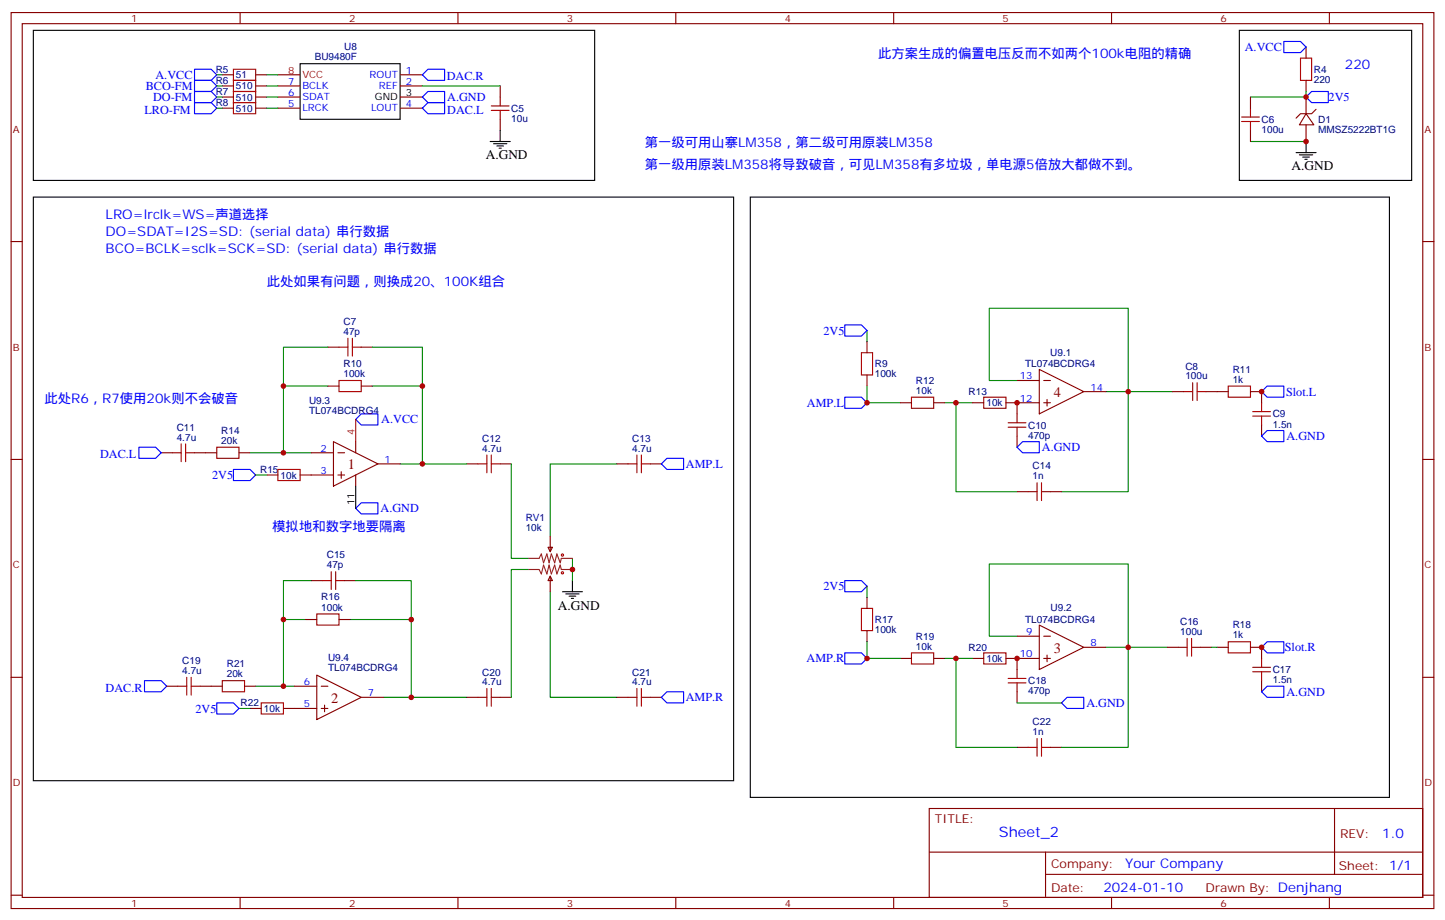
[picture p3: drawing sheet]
<svg xmlns="http://www.w3.org/2000/svg" width="459mm" height="292mm" viewBox="0 0 459 292" stroke-linecap="round" stroke-linejoin="round" font-family="sans-serif">
<g fill="none" stroke="#870000" stroke-width=".35">
<path d="M3.5 4h451.6v284.3h-451.6zM7.1 7.5h444.5v277.3h-444.5zM76.2 4v3.5M145.3 4v3.5M214.5 4v3.5M283.6 4v3.5M352.8 4v3.5M414.5 14.9v3.6M421.9 4v3.5M70.6 23.7h3.5M70.6 27.3h3.5M70.6 30.8h3.5"/>
<path d="M70.6 34.3h3.5M81.1 23.7h3.6M81.1 27.3h3.6M81.1 30.8h3.6M81.1 34.3h3.6M88.2 23.7h7M88.2 27.3h7M88.2 30.8h7M88.2 34.3h7M127 23.7h7.1M127 27.3h7.1M127 30.8h7.1"/>
<path d="M127 34.3h7.1M158.7 27.3v3.5M158.7 37.9v3.5M396.9 30.8v3.5M414.5 36.1l2.5 3.5h-4.6zM414.5 25.5v3.5M414.5 30.8v5.3M414.5 39.6v5.3M417.7 34.7l-1.4 1.4h-3.6l-1.4 1.4M396.9 41.4v3.5M3.5 76.7h3.6M451.6 76.7h3.5"/>
<path d="M104.1 110.2h3.5M114.7 110.2h3.5M275.2 108.4v3.5M275.2 119v3.5M329.8 117.2l14.2 7.1-14.2 7zM104.1 122.5h3.5M114.7 122.5h3.5M285.8 127.8h3.5M296.3 127.8h3.6M308.7 127.8h3.5M319.3 127.8h10.5M322.8 127.8v3.5"/>
<path d="M322.8 138.4v3.5M322.8 120.8h7M331.3 127.8h2.1M331.3 120.8h2.1M332.3 126.8v2.1M344 124.3h7M372.2 124.3h3.5M382.8 124.3h7M396.9 124.3h3.5v3.5M400.4 134.9v3.5M3.5 145.8h3.6M51.2 143.7h3.5"/>
<path d="M61.7 143.7h7.1M75.8 143.7h3.6M84.7 150.7h3.5M95.2 150.7h10.6M98.8 143.7h7M105.8 140.2l14.1 7-14.1 7.1zM107.2 143.7h2.2M107.2 150.7h2.2M108.3 149.7v2.1M112.9 140.2v3.5M112.9 150.7v3.6M119.9 147.2h7.1"/>
<path d="M148.2 147.2h3.5M158.7 147.2h3.6M195.8 147.2h3.5M206.4 147.2h3.5M322.8 156h3.5M333.4 156h3.5M451.6 145.8h3.5M173.9 173.7h1.4l-.7 1.4zM174.6 170.1v5M97 196.6h3.5M98.8 184.3h3.5M107.6 196.6h3.5"/>
<path d="M109.4 184.3h3.5M174.6 182.8l.7 1.5h-1.4zM174.6 182.8v5M275.2 189.5v3.6M329.8 198.4l14.2 7-14.2 7.1zM3.5 214.9h3.6M52.9 217.8h3.5M63.5 217.8h7.1M77.6 217.8h3.5M93.5 217.8h7M100.5 214.2l14.2 7.1-14.2 7.1zM102 217.8h2.1"/>
<path d="M275.2 200.1v3.6M285.8 209h3.5M296.3 209h3.6M308.7 209h3.5M319.3 209h10.5M322.8 209v3.5M322.8 219.5v3.6M322.8 201.9h7M331.3 209h2.1M331.3 201.9h2.1M332.3 207.9v2.1M344 205.4h7"/>
<path d="M370.4 205.4h3.5M381 205.4h3.5M386.3 205.4h3.5M396.9 205.4h3.5v3.6M400.4 216v3.5M451.6 214.9h3.5M79.4 224.8h3.5M90 224.8h10.5M102 224.8h2.1M103 223.8v2.1M114.7 221.3h7M148.2 221.3h3.5"/>
<path d="M158.7 221.3h3.6M195.8 221.3h3.5M206.4 221.3h3.5M322.8 237.2h3.5M333.4 237.2h3.5M294.9 256.6h156.7v28.2h-156.7zM423.5 256.6l.1 20.9M295 270.4h156.4M331.8 277.5h119.6M331.8 270.4v14.1M3.5 284.1h3.6M76.2 284.8v3.5"/>
<path d="M145.3 284.8v3.5M214.5 284.8v3.5M283.6 284.8v3.5M352.8 284.8v3.5M421.9 284.8v3.5M451.6 284.1h3.5"/>
</g>
<g fill="none" stroke="#000" stroke-width=".35">
<path d="M10.6 9.6h178.1v47.7h-178.1zM393.3 9.6h54.7v47.7h-54.7zM95.2 20.2h31.8v17.7h-31.8zM155.6 44.9h6.3M156.6 45.6h4.3M157.7 46.3h2.1M158.4 47h.7M158.7 41.4v3.5M411.3 48.4h6.4M412.4 49.1h4.2M413.5 49.8h2.1M414.2 50.6h.7"/>
<path d="M414.5 44.9v3.5M10.6 62.5h222.2v185.3h-222.2zM238.1 62.5h202.9v190.5h-202.9zM112.9 154.3v7M178.5 187.8h6.4M179.6 188.5h4.2M180.6 189.2h2.1M181.3 189.9h.7M181.7 184.3v3.5"/>
</g>
<g fill="none" stroke="#00f" stroke-width=".35">
<path d="M407.5 13.2h5.2l1.8 1.7-1.8 1.8h-5.2zM61.7 22h5.3l1.8 1.7-1.8 1.8h-5.3zM61.7 32.6h5.3l1.8 1.7-1.8 1.8h-5.3zM61.7 29h5.3l1.8 1.8-1.8 1.8h-5.3zM61.7 25.5h5.3l1.8 1.8-1.8 1.7h-5.3zM134.1 30.8l1.7-1.8h5.3v3.6h-5.3zM134.1 23.7l1.7-1.7h5.3v3.5h-5.3zM135.8 32.6h5.3v3.5h-5.3l-1.7-1.8zM414.5 30.8l1.8-1.8h5.3v3.6h-5.3zM268.1 103.1h5.3l1.8 1.8-1.8 1.7h-5.3zM114.7 131.3h5.2v3.6h-5.2l-1.8-1.8zM268.1 126h5.3l1.8 1.8-1.8 1.8h-5.3z"/>
<path d="M400.4 124.3l1.8-1.8h5.3v3.5h-5.3zM400.4 138.4l1.8-1.8h5.3v3.6h-5.3zM44.1 141.9h5.3l1.8 1.8-1.8 1.8h-5.3zM74.1 149h5.3l1.7 1.7-1.7 1.8h-5.3zM209.9 147.2l1.8-1.7h5.3v3.5h-5.3zM322.8 141.9l1.8-1.7h5.2v3.5h-5.2zM112.9 161.3l1.8-1.7h5.2v3.5h-5.2zM268.1 184.3h5.3l1.8 1.7-1.8 1.8h-5.3zM45.9 216h5.3l1.7 1.8-1.7 1.7h-5.3zM268.1 207.2h5.3l1.8 1.8-1.8 1.7h-5.3zM400.4 205.4l1.8-1.7h5.3v3.5h-5.3zM400.4 219.5l1.8-1.7h5.3v3.5h-5.3z"/>
<path d="M68.8 223.1h5.3l1.7 1.7-1.7 1.8h-5.3zM209.9 221.3l1.8-1.8h5.3v3.6h-5.3zM336.9 223.1l1.8-1.8h5.3v3.5h-5.3z"/>
</g>
<g fill="none" stroke="#a10000" stroke-width=".35">
<path d="M412.7 18.5h3.6v7h-3.6zM74.1 32.6h7v3.5h-7zM74.1 29h7v3.6h-7zM74.1 25.5h7v3.5h-7zM74.1 22h7v3.5h-7zM155.9 35h5.7M155.9 33.6h5.7M158.7 30.8v2.8M158.7 35v2.9M394.1 38.6h5.6M394.1 37.1h5.6M396.9 34.3v2.8"/>
<path d="M396.9 38.6v2.8M107.6 110.2h2.8M110.4 107.4v5.6M111.8 110.2h2.9M111.8 107.4v5.6M273.4 111.9h3.5v7.1h-3.5zM107.6 120.8h7.1v3.5h-7.1zM289.3 126h7v3.6h-7zM312.2 126h7.1v3.6h-7.1zM320 135.6h5.6M320 134.2h5.6M322.8 131.3v2.9"/>
<path d="M322.8 135.6v2.8M375.7 124.3h2.8M378.5 121.5v5.6M379.9 121.5v5.6M379.9 124.3h2.9M389.8 122.5h7.1v3.5h-7.1zM397.6 132h5.6M397.6 130.6h5.6M400.4 127.8v2.8M400.4 132v2.9M54.7 143.7h2.8M57.5 140.9v5.6"/>
<path d="M58.9 143.7h2.8M58.9 140.9v5.6M68.8 141.9h7v3.6h-7zM88.2 149h7v3.5h-7zM151.7 147.2h2.8M154.5 144.4v5.6M155.9 147.2h2.8M155.9 144.4v5.6M199.3 147.2h2.8M202.1 144.4v5.6M203.6 144.4v5.6M203.6 147.2h2.8"/>
<path d="M326.3 156h2.8M329.1 153.2v5.7M330.6 153.2v5.7M330.6 156h2.8M100.5 194.8h7.1v3.6h-7.1zM102.3 184.3h2.8M105.1 181.4v5.7M106.5 184.3h2.9M106.5 181.4v5.7M273.4 193.1h3.5v7h-3.5zM56.4 217.8h2.9M59.3 214.9v5.7"/>
<path d="M60.7 217.8h2.8M60.7 214.9v5.7M70.6 216h7v3.5h-7zM154.5 218.5v5.6M155.9 218.5v5.6M202.1 218.5v5.6M203.6 218.5v5.6M289.3 207.2h7v3.5h-7zM312.2 207.2h7.1v3.5h-7.1zM320 216.7h5.6M320 215.3h5.6M322.8 212.5v2.8"/>
<path d="M322.8 216.7v2.8M373.9 205.4h2.9M376.8 202.6v5.6M378.2 202.6v5.6M378.2 205.4h2.8M389.8 203.7h7.1v3.5h-7.1zM397.6 213.2h5.6M397.6 211.8h5.6M400.4 209v2.8M400.4 213.2v2.8M82.9 223.1h7.1v3.5h-7.1zM151.7 221.3h2.8"/>
<path d="M155.9 221.3h2.8M199.3 221.3h2.8M203.6 221.3h2.8M326.3 237.2h2.8M329.1 234.4v5.6M330.6 237.2h2.8M330.6 234.4v5.6"/>
<circle cx="178.5" cy="176.1" r=".35"/>
<circle cx="178.5" cy="181.8" r=".35"/>
</g>
<g fill="none" stroke="#008700" stroke-width=".35">
<path d="M68.8 34.3h1.8M68.8 27.3h1.8M68.8 30.8h1.8M68.8 23.7h1.8M84.7 34.3h3.5M84.7 27.3h3.5M84.7 30.8h3.5M84.7 23.7h3.5M134.1 27.3h24.6M414.5 29v1.8h-17.6M396.9 44.9h17.6M104.1 110.2h-14.1v12.3"/>
<path d="M118.2 110.2h15.9v12.3M275.2 104.9v3.5M104.1 122.5h-14.1v21.2M118.2 122.5h15.9v24.7h-7.1M275.2 122.5v5.3h10.6M299.9 127.8h8.8M303.4 127.8v28.2h19.4M322.8 120.8h-8.8v-23h44.1v58.2h-21.2M351 124.3h21.2M79.4 143.7h19.4M81.1 150.7h3.6M134.1 147.2h14.1"/>
<path d="M162.3 147.2v30h5.3M195.8 147.2h-21.2v22.9M181.7 177.2v7.1M97 196.6h-7v21.2M98.8 184.3h-8.8v12.3M111.1 196.6h19.4v24.7h-8.8M112.9 184.3h17.6v12.3M167.6 180.7h-5.3v40.6M174.6 187.8v33.5h21.2M275.2 186v3.5M81.1 217.8h12.4M275.2 203.7v5.3h10.6"/>
<path d="M299.9 209h8.8M303.4 209v28.2h19.4M322.8 201.9h-8.8v-22.9h44.1v58.2h-21.2M351 205.4h19.4M384.5 205.4h1.8M75.8 224.8h3.6M130.5 221.3h17.7M322.8 223.1h14.1"/>
</g>
<path d="M167.6 177.2h3.5l.7-1.4 .7 2.8 1.1-2.8 .7 2.8 .7-2.8 1 2.8 .7-2.8 1.1 2.8 .4-1.4h3.5M167.6 180.7h3.5l.7 1.4 .7-2.8 1.1 2.8 .7-2.8 .7 2.8 1-2.8 .7 2.8 1.1-2.8 .4 1.4h3.5" fill="none" stroke="#8c2424" stroke-width=".35"/>
<path d="M112.9 133.1v7.1" fill="none" stroke="#f00" stroke-width=".35"/>
<g fill="#c00">
<circle cx="414.5" cy="30.8" r=".88"/>
<circle cx="181.7" cy="180.7" r=".88"/>
<circle cx="130.5" cy="221.3" r=".88"/>
<circle cx="90" cy="143.7" r=".88"/>
<circle cx="90" cy="122.5" r=".88"/>
<circle cx="134.1" cy="122.5" r=".88"/>
<circle cx="90" cy="217.8" r=".88"/>
<circle cx="90" cy="196.6" r=".88"/>
<circle cx="130.5" cy="196.6" r=".88"/>
<circle cx="134.1" cy="147.2" r=".88"/>
<circle cx="414.5" cy="44.9" r=".88"/>
<circle cx="275.2" cy="209" r=".88"/>
<circle cx="358.1" cy="205.4" r=".88"/>
<circle cx="303.4" cy="209" r=".88"/>
<circle cx="303.4" cy="127.8" r=".88"/>
<circle cx="358.1" cy="124.3" r=".88"/>
<circle cx="275.2" cy="127.8" r=".88"/>
<circle cx="322.8" cy="127.8" r=".88"/>
<circle cx="322.8" cy="209" r=".88"/>
<circle cx="400.4" cy="124.3" r=".88"/>
<circle cx="400.4" cy="205.4" r=".88"/>
</g>
<g font-size="4.6" fill="#800">
<text x="334.4" y="126">4</text>
<text x="110.4" y="149">1</text>
<text x="334.4" y="207.2">3</text>
<text x="105.1" y="223.1">2</text>
</g>
<text font-size="4.6" fill="#00f" x="317" y="265.6">Sheet_2</text>
<g font-size="4.2" fill="#00f">
<text x="278.7" y="18.5">此方案生成的偏置电压反而不如两个100k电阻的精确</text>
<text x="426.9" y="22">220</text>
<text x="204.6" y="46.7">第一级可用山寨LM358，第二级可用原装LM358</text>
<text x="204.6" y="53.7">第一级用原装LM358将导致破音，可见LM358有多垃圾，单电源5倍放大都做不到。</text>
<text x="33.5" y="69.6">LRO=lrclk=WS=声道选择</text>
<text x="33.5" y="74.9">DO=SDAT=I2S=SD: (serial data) 串行数据</text>
<text x="33.5" y="80.2">BCO=BCLK=sclk=SCK=SD: (serial data) 串行数据</text>
<text x="84.7" y="90.8">此处如果有问题，则换成20、100K组合</text>
<text x="14.1" y="127.8">此处R6，R7使用20k则不会破音</text>
<text x="86.4" y="168.4">模拟地和数字地要隔离</text>
<text x="438.7" y="265.8">1.0</text>
<text x="357.1" y="275.4">Your Company</text>
<text x="350.2" y="283.2">2024-01-10</text>
</g>
<g font-size="4.2">
<text x="154.2" y="50.6">A.GND</text>
<text x="409.9" y="54.1">A.GND</text>
<text x="177.1" y="193.4">A.GND</text>
</g>
<g font-size="3.9" fill="#00f">
<text x="395.1" y="16.2">A.VCC</text>
<text x="46.2" y="28.5">BCO-FM</text>
<text x="49.4" y="25">A.VCC</text>
<text x="141.8" y="25.5">DAC.R</text>
<text x="48.6" y="32">DO-FM</text>
<text x="141.9" y="32.1">A.GND</text>
<text x="421.7" y="32.1">2V5</text>
<text x="45.9" y="36.1">LRO-FM</text>
<text x="142" y="36.1">DAC.L</text>
<text x="261.3" y="106.2">2V5</text>
<text x="408.2" y="125.6">Slot.L</text>
<text x="256.1" y="129.1">AMP.L</text>
<text x="121" y="134.4">A.VCC</text>
<text x="330.7" y="143.2">A.GND</text>
<text x="408.3" y="139.7">A.GND</text>
<text x="31.7" y="145.5">DAC.L</text>
<text x="217.7" y="148.5">AMP.L</text>
<text x="67.3" y="152.1">2V5</text>
<text x="120.8" y="162.6">A.GND</text>
<text x="261.3" y="187.3">2V5</text>
<text x="407.8" y="206.7">Slot.R</text>
<text x="256" y="210.2">AMP.R</text>
<text x="33.5" y="219.5">DAC.R</text>
<text x="408.3" y="220.8">A.GND</text>
<text x="62" y="226.1">2V5</text>
<text x="217.6" y="222.6">AMP.R</text>
<text x="344.8" y="224.3">A.GND</text>
</g>
<g font-size="3.9" fill="#800">
<text x="296.7" y="261.2">TITLE:</text>
<text x="425.3" y="265.8">REV:</text>
<text x="333.6" y="275.4">Company:</text>
<text x="425" y="276">Sheet: 1/1</text>
<text x="333.6" y="283">Date:</text>
<text x="382.6" y="283.1">Drawn By: Denjhang</text>
</g>
<g font-size="3.2" fill="#800">
<text x="41.6" y="7">1</text>
<text x="110.8" y="7">2</text>
<text x="179.9" y="7">3</text>
<text x="249.1" y="7">4</text>
<text x="318.2" y="7">5</text>
<text x="387.3" y="7">6</text>
<text x="4.1" y="42.1">A</text>
<text x="452.1" y="42.1">A</text>
<text x="4.1" y="111.2">B</text>
<text x="452.1" y="111.2">B</text>
<text x="4.1" y="180.4">C</text>
<text x="452.1" y="180.4">C</text>
<text x="4.1" y="249.5">D</text>
<text x="452.1" y="249.5">D</text>
<text x="41.6" y="287.8">1</text>
<text x="110.8" y="287.8">2</text>
<text x="179.9" y="287.8">3</text>
<text x="249.1" y="287.8">4</text>
<text x="318.2" y="287.8">5</text>
<text x="387.3" y="287.8">6</text>
</g>
<g font-size="3.2" fill="#000080">
<text x="109.2" y="15.9">U8</text>
<text x="68.4" y="23.1">R5</text>
<text x="99.9" y="18.9">BU9480F</text>
<text x="417" y="23.1">R4</text>
<text x="68.4" y="26.7">R6</text>
<text x="74.9" y="28.4">510</text>
<text x="74.9" y="24.9">51</text>
<text x="417" y="26.3">220</text>
<text x="68.4" y="33.7">R8</text>
<text x="68.4" y="30.2">R7</text>
<text x="74.9" y="35.5">510</text>
<text x="74.9" y="31.9">510</text>
<text x="162.3" y="35.5">C5</text>
<text x="162.3" y="38.6">10u</text>
<text x="400.4" y="39">C6</text>
<text x="418.4" y="39.1">D1</text>
<text x="400.4" y="42.1">100u</text>
<text x="418.4" y="42.1">MMSZ5222BT1G</text>
<text x="109" y="106.3">47p</text>
<text x="109" y="103.1">C7</text>
<text x="333.3" y="112.8">U9.1</text>
<text x="109" y="119.7">100k</text>
<text x="109" y="116.5">R10</text>
<text x="277.6" y="119.8">100k</text>
<text x="277.6" y="116.6">R9</text>
<text x="325.4" y="116.6">TL074BCDRG4</text>
<text x="376.2" y="117.3">C8</text>
<text x="391.2" y="118.3">R11</text>
<text x="290.7" y="125">10k</text>
<text x="290.7" y="121.8">R12</text>
<text x="307.4" y="125.4">R13</text>
<text x="376.2" y="120.4">100u</text>
<text x="391.2" y="121.5">1k</text>
<text x="98.1" y="131.3">TL074BCDRG4</text>
<text x="98.1" y="128.1">U9.3</text>
<text x="313.1" y="128.9">10k</text>
<text x="56.1" y="136.7">C11</text>
<text x="70.2" y="137.7">R14</text>
<text x="326.3" y="136">C10</text>
<text x="403.9" y="135.7">1.5n</text>
<text x="403.9" y="132.5">C9</text>
<text x="56.1" y="139.8">4.7u</text>
<text x="70.2" y="140.9">20k</text>
<text x="153" y="143.3">4.7u</text>
<text x="153" y="140.3">C12</text>
<text x="200.7" y="143.3">4.7u</text>
<text x="200.7" y="140.3">C13</text>
<text x="326.3" y="139.2">470p</text>
<text x="327.7" y="149">C14</text>
<text x="82.6" y="150.1">R15</text>
<text x="89.1" y="151.9">10k</text>
<text x="327.7" y="152.2">1n</text>
<text x="166.9" y="165.2">RV1</text>
<text x="166.9" y="168.4">10k</text>
<text x="103.7" y="177.2">C15</text>
<text x="103.7" y="180.4">47p</text>
<text x="102" y="190.6">R16</text>
<text x="102" y="193.8">100k</text>
<text x="277.6" y="197.8">R17</text>
<text x="325.4" y="197.7">TL074BCDRG4</text>
<text x="333.4" y="194">U9.2</text>
<text x="277.6" y="200.9">100k</text>
<text x="290.7" y="203">R19</text>
<text x="374.6" y="201.5">100u</text>
<text x="374.6" y="198.4">C16</text>
<text x="391.2" y="202.6">1k</text>
<text x="391.2" y="199.4">R18</text>
<text x="104.1" y="209.9">U9.4</text>
<text x="290.7" y="206.1">10k</text>
<text x="307.4" y="206.6">R20</text>
<text x="57.9" y="213.9">4.7u</text>
<text x="57.9" y="210.8">C19</text>
<text x="72" y="214.9">20k</text>
<text x="72" y="211.8">R21</text>
<text x="104.1" y="213.1">TL074BCDRG4</text>
<text x="153" y="214.4">C20</text>
<text x="200.7" y="214.4">C21</text>
<text x="313.1" y="210.1">10k</text>
<text x="403.9" y="213.6">C17</text>
<text x="153" y="217.4">4.7u</text>
<text x="200.7" y="217.4">4.7u</text>
<text x="326.3" y="220.4">470p</text>
<text x="326.3" y="217.2">C18</text>
<text x="403.9" y="216.8">1.5n</text>
<text x="76.4" y="224.2">R22</text>
<text x="83.8" y="226">10k</text>
<text x="327.7" y="233.3">1n</text>
<text x="327.7" y="230.1">C22</text>
</g>
<g font-size="3.2" fill="#f00">
<text x="91.5" y="23.4">8</text>
<text x="96" y="24.8">VCC</text>
<text x="112.5" y="138" transform="rotate(-90 112.5 138)">4</text>
</g>
<g font-size="3.2" fill="#00f">
<text x="128.8" y="23.4">1</text>
<text x="91.5" y="26.9">7</text>
<text x="96" y="28.3">BCLK</text>
<text x="117.3" y="24.8">ROUT</text>
<text x="120.3" y="28.3">REF</text>
<text x="128.8" y="26.9">2</text>
<text x="91.5" y="34">5</text>
<text x="91.5" y="30.4">6</text>
<text x="96" y="35.4">LRCK</text>
<text x="96" y="31.9">SDAT</text>
<text x="117.8" y="35.4">LOUT</text>
<text x="128.8" y="34">4</text>
<text x="323.7" y="120.4">13</text>
<text x="346.1" y="123.9">14</text>
<text x="323.7" y="127.5">12</text>
<text x="101.7" y="143.3">2</text>
<text x="122.1" y="146.9">1</text>
<text x="101.7" y="150.4">3</text>
<text x="325.7" y="201.5">9</text>
<text x="323.7" y="208.6">10</text>
<text x="346.1" y="205.1">8</text>
<text x="96.4" y="217.4">6</text>
<text x="116.8" y="220.9">7</text>
<text x="96.4" y="224.5">5</text>
</g>
<g font-size="3.2">
<text x="119" y="31.9">GND</text>
<text x="128.8" y="30.4">3</text>
<text x="112.5" y="160.4" transform="rotate(-90 112.5 160.4)">11</text>
</g>
</svg>
